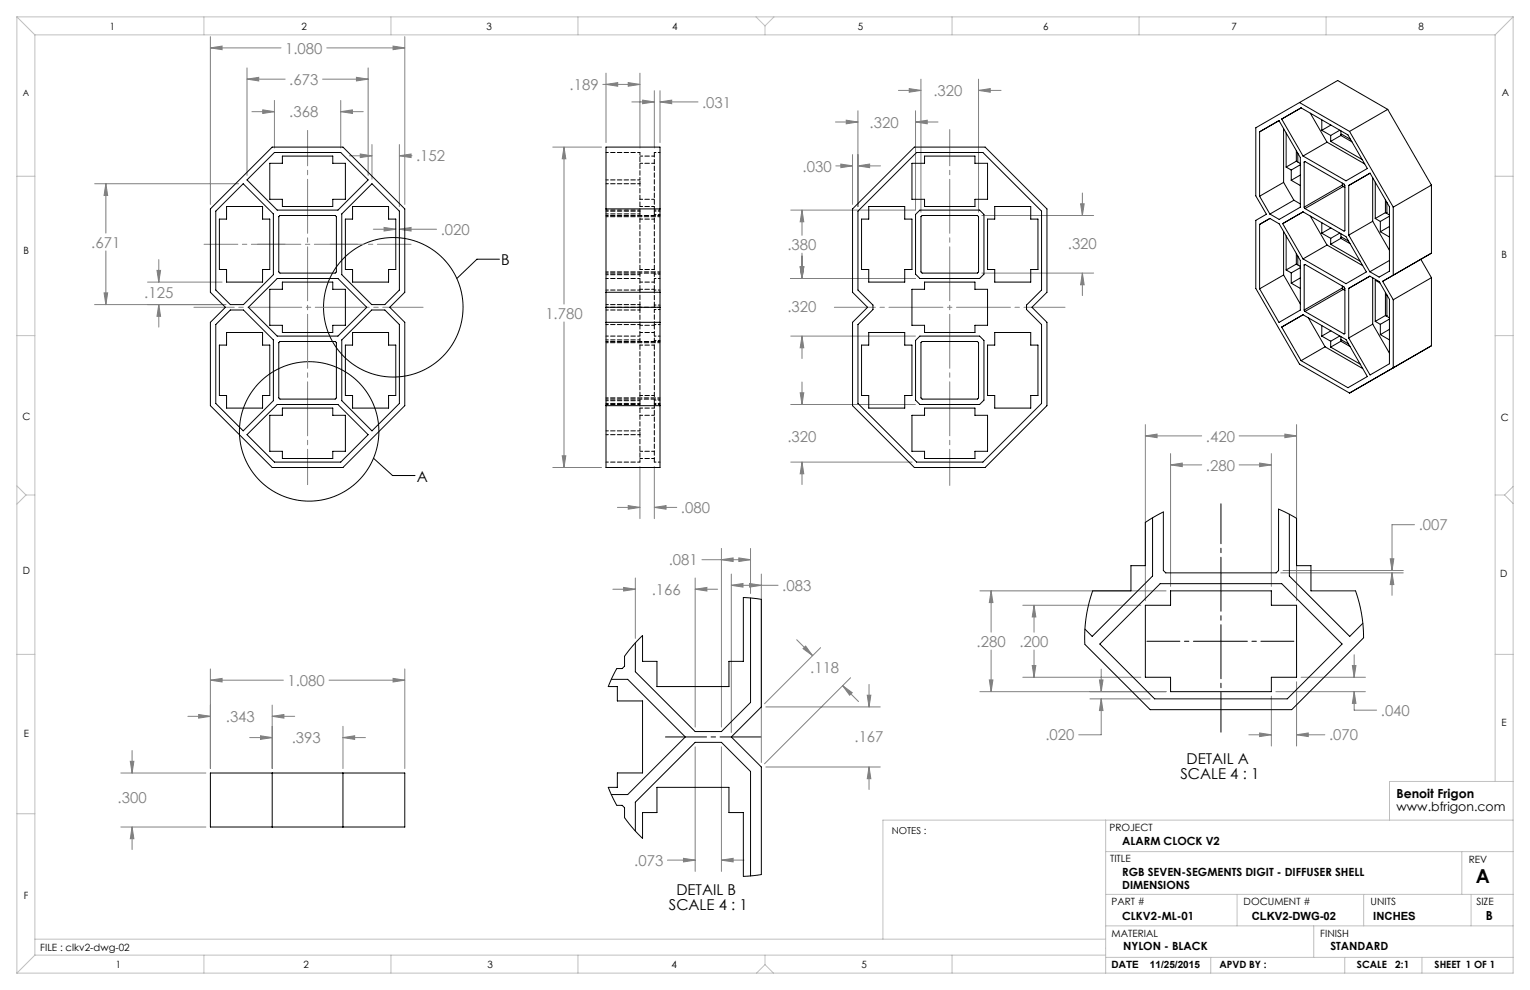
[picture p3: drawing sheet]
<svg xmlns="http://www.w3.org/2000/svg" width="432mm" height="279mm" viewBox="0 0 432 279" stroke-linecap="round" stroke-linejoin="round" font-family="sans-serif">
<g fill="none" stroke="#000" stroke-width=".28">
<path d="M141 73.2h-6.4l-5.7 5.4M105.4 129.3l5.4 4.9h6.3"/>
<circle cx="111" cy="86.7" r="19.7"/>
<circle cx="87.3" cy="121.8" r="19.7"/>
</g>
<g fill="none" stroke="#808080" stroke-width=".28">
<path d="M59.4 13.5l3.3-.5v1zM59.4 10.3v47.4M59.4 13.5h19.9M69.7 19.2v30.3M92.2 13.5h22M103.9 19.2v30.3M110.9 13l3.3 .5-3.3 .5zM114.2 10.3v47.4M69.7 22.3l3.3-.5v1zM69.7 22.3h10.8M71.1 31.5h6.4M74.1 31l3.4 .5-3.4 .5z"/>
<path d="M77.5 28.3v13.5M91 22.3h12.9M96.2 31.5l3.3-.5v1zM96.2 28.3v13.5M96.2 31.5h6.3M100.6 21.8l3.3 .5-3.3 .5zM170.1 23.8h10.5M171 23.8l3.3-.5v1zM171 20.6v19.6M177.3 23.3l3.3 .5-3.3 .5zM178.3 28.8h6.4M180.6 20.6v21.2"/>
<path d="M181.4 28.3l3.3 .5-3.3 .5zM184.7 25.6v16.2M186.3 28.8l3.3-.5v1zM186.3 25.6v14.6M186.3 28.8h10.7M235.8 34.4h6.3M238.8 33.9l3.3 .5-3.3 .5zM242.1 31.3v27M253.6 25.5h6.3M256.6 25l3.3 .5-3.3 .5zM258.4 34.4l3.3-.5v1zM258.4 31.3v28h-35.2"/>
<path d="M258.4 34.4h6.3M259.9 22.3v37.6M276.2 25.5l3.3-.5v1zM276.2 22.3v37.6M276.2 25.5h6.3M26.7 51.9h40.7M29.9 51.9l.5 3.3h-1zM29.9 51.9v13.9M98.6 44h6.4M101.7 43.5l3.3 .5-3.3 .5zM105 40.8v9.8M112.7 44l3.3-.5v1z"/>
<path d="M112.7 40.8v17.5M112.7 44h3.6M156 41.5h13.8M159.2 41.5l.5 3.3h-1zM159.2 41.5v44.3M226.3 59.3l.5 3.3h-1zM226.3 59.3v7.1M235.9 46.8h4.7M237.3 46.3l3.3 .5-3.3 .5zM240.6 43.6v14.1M242.1 46.8l3.3-.5v1zM242.1 46.8h6.4"/>
<path d="M305 57.5h1l-.5 3.3zM305.5 54.5v6.3M29.9 70.8v15.2M41.6 79.6h21.1M44.3 76.3h1l-.5 3.3zM44.8 73.3v6.3M105.3 64.7h6.4M108.4 64.2l3.3 .5-3.3 .5zM112.7 64.7l3.3-.5v1zM112.7 64.7h10.5M223.2 78.6h35.1M225.8 75.3h1l-.5 3.3z"/>
<path d="M226.3 71.4v7.2M277.1 60.8h31.5M277.1 77.1h31.5M305.5 77.1l.5 3.3h-1zM305.5 77.1v6.3M26.7 86h37M29.4 82.7h1l-.5 3.3zM44.8 86l.5 3.3h-1zM44.8 86v6.3M159.2 90.9v41M223.2 94.9h35.1M226.3 94.9l.5 3.3h-1z"/>
<path d="M226.3 94.9v6.3M223.2 114.2h35.1M225.8 110.9h1l-.5 3.3zM226.3 107.8v6.4M323.2 119.8v49.7M365.9 119.8v49.7M156 131.9h13.8M158.7 128.6h1l-.5 3.3zM180.6 131.7v14.7M184.7 131.7v14.7M223.2 130.4h34.2M226.3 130.4l.5 3.3h-1z"/>
<path d="M226.3 130.4v6.4M323.2 123l3.3-.5v1zM323.2 123h15.9M330.4 131.2l3.3-.5v1zM330.4 128v37.5M330.4 131.2h8.7M349.7 131.2h9.1M349.7 123h16.2M355.5 130.7l3.3 .5-3.3 .5zM358.8 128v37.5M362.6 122.5l3.3 .5-3.3 .5zM174.3 143.2h6.3"/>
<path d="M177.3 142.7l3.3 .5-3.3 .5zM184.7 143.2l3.3-.5v1zM184.7 143.2h6.3M198.1 158h13.7M203.6 158l3.3-.5v1zM203.6 154.8v50.4M208.5 157.5l3.3 .5-3.3 .5zM211.8 154.8v12.7M392.4 157.7h1l-.5 3.3zM399.2 148.1h-6.3v12.9M173 166.3h6.3M176 165.8l3.3 .5-3.3 .5z"/>
<path d="M179.3 163.1v17.1M196.2 166.3l3.3-.5v1zM196.2 163.1v42.1M196.2 166.3h6.3M206.4 165.2l3.3-.5v1zM206.4 162v44.7M206.4 165.2h13.2M211.6 164.7l3.3 .5-3.3 .5zM214.9 162v53.2M276.5 166.8h52.6M279.7 166.8l.5 3.3h-1zM279.7 166.8v11.6"/>
<path d="M288.7 170.8h33.3M291.8 170.8l.5 3.3h-1zM291.8 170.8v7.6M361.4 161.7h34.6M362.1 161h33.9M392.9 161.7l.5 3.3h-1zM392.9 161.7v6.3M59.4 192l3.3-.5v1zM59.4 188.8v28.1M59.4 192h20.6M76.8 199v17.9M92.9 192h21.3"/>
<path d="M110.9 191.5l3.3 .5-3.3 .5zM114.2 188.8v28.1M216.1 199.5h32.3M224.8 180.5l4.5 4.5M227.4 182.3l1.9 2.7-2.7-1.9zM231.6 182.8l-15.8 15.8M237.8 193.5l2.7 2-.7 .7zM237.8 193.5l4.5 4.5M240.1 191.3l-24.3 24.3M244.8 196.2h1l-.5 3.3zM245.3 193.2v6.3M276.5 195.2h52.6"/>
<path d="M279.2 191.9h1l-.5 3.3zM279.7 183.5v11.7M288.7 191.1h33.3M291.3 187.8h1l-.5 3.3zM291.8 183.5v7.6M307.6 197.2h17M310.3 191.9h1l-.5 3.3zM310.8 197.2l.5 3.3h-1zM310.8 197.2v10.2h-6.4M310.8 188.9v6.3M358.8 196.5v14M360.1 195.2h25.3"/>
<path d="M365.9 192.4v18.1M367.2 191.1h18.2M381.7 187.8h1l-.5 3.3zM382.2 195.2l.5 3.3h-1zM382.2 195.2v5.2h6.3M382.2 184.8v6.3M34.1 218.2h24M36.8 214.9h1l-.5 3.3zM37.3 211.8v6.4M53 202.2h6.4M56.1 201.7l3.3 .5-3.3 .5zM70.5 208.2h6.3"/>
<path d="M73.5 207.7l3.3 .5-3.3 .5zM76.8 202.2l3.3-.5v1zM76.8 202.2h6.4M96.8 208.2l3.3-.5v1zM96.8 205v11.9M96.8 208.2h6.3M196.2 210.8v35.1M203.6 210.8v35.1M216.1 216.5h32.3M245.3 216.5l.5 3.3h-1zM245.3 216.5v6.3M352.5 207.4h6.3"/>
<path d="M355.5 206.9l3.3 .5-3.3 .5zM365.9 207.4l3.3-.5v1zM365.9 207.4h8M34.1 233.4h24M37.3 233.4l.5 3.3h-1zM37.3 233.4v6.4M188.4 242.7h7.8M192.9 242.2l3.3 .5-3.3 .6zM203.6 242.7l3.3-.5v1.1zM203.6 242.7h6.4"/>
</g>
<path d="M344.6 206.6v-64.4" fill="none" stroke="#000" stroke-width=".28" stroke-dasharray="15.2 1.3 1.3 1.3" stroke-dashoffset="4"/>
<path d="M365.2 181h-41.5" fill="none" stroke="#000" stroke-width=".28" stroke-dasharray="15.2 1.3 1.3 1.3" stroke-dashoffset="5.9"/>
<path d="M214.8 208h-27" fill="none" stroke="#000" stroke-width=".28" stroke-dasharray="15.2 1.3 1.3 1.3" stroke-dashoffset="3.6"/>
<path d="M86.8 136.8v-100" fill="none" stroke="#808080" stroke-width=".28" stroke-dasharray="15.2 1.3 1.3 1.3" stroke-dashoffset="5.3"/>
<path d="M54.7 86.7h64.7" fill="none" stroke="#808080" stroke-width=".28" stroke-dasharray="15.2 1.3 1.3 1.3" stroke-dashoffset="3.9"/>
<path d="M57.6 68.9h22.9M93.2 68.9h22.8" fill="none" stroke="#808080" stroke-width=".28" stroke-dasharray="15.2 1.3 1.3 1.3" stroke-dashoffset="5.7"/>
<path d="M72.7 68.9h28.2" fill="none" stroke="#808080" stroke-width=".28" stroke-dasharray="15.2 1.3 1.3 1.3" stroke-dashoffset="3"/>
<path d="M235.5 86.7h65.1" fill="none" stroke="#808080" stroke-width=".28" stroke-dasharray="15.2 1.3 1.3 1.3" stroke-dashoffset="3.6"/>
<path d="M268 137v-100.4" fill="none" stroke="#808080" stroke-width=".28" stroke-dasharray="15.2 1.3 1.3 1.3" stroke-dashoffset="5"/>
<g fill="none" stroke="#c0c0c0" stroke-width=".28">
<path d="M4.8 4.8l5 5M4.8 4.8h422.2M4.8 4.8v269.8M9.8 9.8h412.2M9.8 9.8v259.8M57.5 4.8v5M110.3 4.8v5M163.1 4.8v5M213.4 4.8l2.5 2.5M215.9 7.3v2.5M218.4 4.8l-2.5 2.5M268.7 4.8v5"/>
<path d="M321.5 4.8v5M374.3 4.8v5M422 9.8v210.7M427 4.8l-5 5M427 4.8v269.8h-422.2M4.8 49.7h5M422 49.7h5M4.8 94.7h5M422 94.7h5M4.8 137.1l2.5 2.6M7.3 139.7l-2.5 2.6M7.3 139.7h2.5"/>
<path d="M422 139.7h2.6M424.6 139.7l2.4 2.4M427 137.3l-2.4 2.4M4.8 184.7h5M422 184.7h5M4.8 229.7h5M312 231.5v43.1M427 231.5h-177.8v33.6M427 220.5h-34.8v11M312 240.3h115M312 252.4h115M349.1 252.4v8.9"/>
<path d="M384.9 252.4v8.9M412.6 240.3v12.1M415.2 252.4v8.9M9.8 265.1h302.2M9.8 269.6l-5 5M9.8 269.6h302.2M57.5 269.6v5M110.3 269.6v5M163.1 269.6v5M215.9 272.2l-2.4 2.4M215.9 272.2l2.4 2.4M215.9 269.6v2.6"/>
<path d="M268.7 269.6v5M312 270.2h115M312 261.3h115M341.7 270.2v4.4M370.8 261.3v8.9M379.5 270.2v4.4M401.3 270.2v4.4"/>
</g>
<path d="M59.4 13.5l3.3-.5v1zM110.9 13l3.3 .5-3.3 .5zM44.8 86l.5 3.3h-1zM44.3 76.3h1l-.5 3.3zM108.4 64.2l3.3 .5-3.3 .5zM112.7 64.7l3.3-.5v1zM29.4 82.7h1l-.5 3.3zM29.9 51.9l.5 3.3h-1zM69.7 22.3l3.3-.5v1zM100.6 21.8l3.3 .5-3.3 .5zM96.2 31.5l3.3-.5v1zM74.1 31l3.4 .5-3.4 .5zM101.7 43.5l3.3 .5-3.3 .5zM112.7 44l3.3-.5v1zM56.1 201.7l3.3 .5-3.3 .5zM76.8 202.2l3.3-.5v1zM73.5 207.7l3.3 .5-3.3 .5zM96.8 208.2l3.3-.5v1zM59.4 192l3.3-.5v1zM110.9 191.5l3.3 .5-3.3 .5zM37.3 233.4l.5 3.3h-1zM36.8 214.9h1l-.5 3.3zM159.2 41.5l.5 3.3h-1zM158.7 128.6h1l-.5 3.3zM181.4 28.3l3.3 .5-3.3 .5zM186.3 28.8l3.3-.5v1zM177.3 23.3l3.3 .5-3.3 .5zM171 23.8l3.3-.5v1zM177.3 142.7l3.3 .5-3.3 .5zM184.7 143.2l3.3-.5v1zM291.3 187.8h1l-.5 3.3zM291.8 170.8l.5 3.3h-1zM279.7 166.8l.5 3.3h-1zM279.2 191.9h1l-.5 3.3zM365.9 207.4l3.3-.5v1zM355.5 206.9l3.3 .5-3.3 .5zM330.4 131.2l3.3-.5v1zM355.5 130.7l3.3 .5-3.3 .5zM323.2 123l3.3-.5v1zM362.6 122.5l3.3 .5-3.3 .5zM381.7 187.8h1l-.5 3.3zM382.2 195.2l.5 3.3h-1zM392.9 161.7l.5 3.3h-1zM392.4 157.7h1l-.5 3.3zM310.3 191.9h1l-.5 3.3zM310.8 197.2l.5 3.3h-1zM276.2 25.5l3.3-.5v1zM256.6 25l3.3 .5-3.3 .5zM305 57.5h1l-.5 3.3zM305.5 77.1l.5 3.3h-1zM225.8 75.3h1l-.5 3.3zM226.3 94.9l.5 3.3h-1zM258.4 34.4l3.3-.5v1zM238.8 33.9l3.3 .5-3.3 .5zM225.8 110.9h1l-.5 3.3zM226.3 130.4l.5 3.3h-1zM242.1 46.8l3.3-.5v1zM237.3 46.3l3.3 .5-3.3 .5zM226.3 59.3l.5 3.3h-1zM225.8 75.3h1l-.5 3.3zM237.8 193.5l2.7 2-.7 .7zM227.4 182.3l1.9 2.7-2.7-1.9zM206.4 165.2l3.3-.5v1zM211.6 164.7l3.3 .5-3.3 .5zM244.8 196.2h1l-.5 3.3zM245.3 216.5l.5 3.3h-1zM208.5 157.5l3.3 .5-3.3 .5zM203.6 158l3.3-.5v1zM196.2 166.3l3.3-.5v1zM176 165.8l3.3 .5-3.3 .5zM203.6 242.7l3.3-.5v1.1zM192.9 242.2l3.3 .5-3.3 .6z" fill="#808080"/>
<g fill="none" stroke="#000" stroke-width=".28">
<path d="M361.7 33.6l5.5-3.2 13.2 7.7 5.5 9.5-6 3.4-12.2-7zM362.3 36.3v15.2M363 37.5v9.7M366.7 28.9l-12.3 7.2v19.2l3 5.2-3 1.7v19.2l12.3 21.4 14.2 8.1M366.7 28.9l14.2 8.2M366.7 28.9l10.8-6.2 14.1 8.2M369.8 31.9l4.7 8.2M373 33.8v3M373 36.8l2.6 1.4M375.6 38.2v1.7M375.6 39.9l8.8 5.1M375.6 35.3l-2.6 1.5"/>
<path d="M378.1 36.7l-2.5 1.5M378.4 38.2l-2.8 1.7M378.4 38.2l3.2 1.8M378.4 38l.2-.1 2.5 1.4M378.4 36.9v1.3M380.9 37.1l12.3 21.4M391.6 30.9l-10.7 6.2M391.6 30.9l12.4 21.3M60.9 59.6l7.7-7.7 8.6 8.5v17.1l-8.5 8.5h-3.7l-4.1-4.1zM63.9 58.3h10.2v3.5h2v14.3h-2v3.5h-10.2v-3.5h-2v-14.3h2zM69.7 50.8l7.8-7.8h18.7l7.7 7.8-8.5 8.5h-17.2zM76.1 46.1h3.6v-2h14.2v2h3.6v10.1h-3.6v2.1h-14.2v-2.1h-3.6z"/>
<path d="M76.8 41.5h20l17.4 17.5v23.5l-4.2 4.2 4.2 4.3v23.5l-17.4 17.4h-20l-17.4-17.4v-23.5l4.2-4.3-4.2-4.2v-23.5zM99.5 58.3h10.2v3.5h2v14.3h-2v3.5h-10.2v-3.5h-2v-14.3h2zM171 41.5h15.3v90.4h-15.3zM171 59h15.3M242.1 59.6l16.6-16.6h18.7l16.5 16.6v22.3l-4.2 4.2v1.3l4.2 4.2v22.3l-16.5 16.5h-18.7l-16.6-16.5v-22.3l4.3-4.2v-1.3l-4.3-4.2zM245.2 58.3h10.1v3.5h2.1v14.3h-2.1v3.5h-10.1v-3.5h-2.1v-14.3h2.1zM257.4 46.1h3.5v-2h14.3v2h3.5v10.1h-3.5v2.1h-14.3v-2.1h-3.5zM258.1 41.5h19.9l17.5 17.5v23.5l-4.3 4.2 4.3 4.3v23.5l-17.5 17.4h-19.9l-17.5-17.4v-23.5l4.2-4.3-4.2-4.2v-23.5zM280.7 58.3h10.2v3.5h2v14.3h-2v3.5h-10.2v-3.5h-2v-14.3h2zM355.5 55.4v-18.2l5.5-3.2 6 10.5v14l-6 3.4-2.6-1.5M355.5 55.4l2.9 5M362.3 51.5l2.9 5"/>
<path d="M362.3 51.5l-6.8 3.9M363 47.2l1.4 .8M364.4 50.9l2.6 1.5M364.4 48v2.9M365.2 56.5l1.8 1.1M365.2 56.5l-6.8 3.9M365.9 45.5l1.1 .6M365.9 45.5l-2.9 1.7M365.9 42.5v3M366.3 43.2v2.5M367 49.4l-2.6 1.5M367 46.5l-2.6 1.5"/>
<path d="M368.1 58.5v-12.8l.2-.1 11 6.4 .3 .4v12.7l-.3 .1-11-6.3M368.1 58.5l.2 .4M374.5 40.1l10.6 6.2M374.5 40.1l-6.8 3.9M378.8 52.2l-10.7 6.3M378.8 51.7v.5M378.8 52.2l.3 .4M379.1 52.6l-10.8 6.3M379.1 52.6l.5 .3M387.4 50.2v12.2M388.1 51.4v10.3M391 56.4v3.6"/>
<path d="M391.4 57.1v2.9l-.2 .1M393.2 58.5v19.2l-3 1.7M404 52.2l-10.8 6.3M404 52.2v19.2M78.7 61.2l.3-.4h15.6l.3 .4v15.5l-.3 .4h-15.6l-.3-.4zM96.5 60.4l8.5-8.5 7.7 7.7v22.3l-4.1 4.1h-3.7l-8.4-8.5zM258.4 60.5l1.2-1.2h16.9l1.2 1.2v16.9l-1.2 1.2h-16.9l-1.2-1.2zM259.9 61.2l.3-.4h15.6l.4 .4v15.5l-.4 .4h-15.6l-.3-.4zM355.5 63.3l2.9-1.6 2.6 1.5 6 10.3v14l-6 3.5-5.5-9.5zM362 63.1l5.7-3.3 12.2 7 5.7 10-5.7 3.3-12.2-7zM362.3 65.3v12.3M362.3 77.6l4.7 8.2"/>
<path d="M362.3 77.6l-6.8 3.9M363 66.6v9.6M363 76.2l1.4 .8M364.4 77v2.9M364.4 79.9l2.6 1.5M365.9 71.6v2.9M365.9 74.5l1.1 .7M365.9 74.5l-2.9 1.7M366.3 72.3v2.5M367 78.4l-2.6 1.5M367 75.5l-2.6 1.5M369.8 61l4.7 8.2"/>
<path d="M373 62.9v2.9M373 65.8l2.6 1.5M374.5 69.2l-6.8 3.9M374.5 69.2l10.1 5.8M375.6 67.3v1.6M375.6 68.9l8.3 4.8M375.6 64.3l-2.6 1.5M378.1 65.8l-2.5 1.5M378.4 67.3l-2.8 1.6M378.4 66v1.3M378.4 67.3l2.6 1.5M378.4 67l.2-.1 2 1.1"/>
<path d="M380.6 66.4v-14l6.1-3.5 5.4 9.5v18.1l-2.9 1.7-2.6-1.5M380.6 66.4l6 10.3M387.4 62.4l4.7 8.2M387.4 78.4v13.1M387.4 62.4l-6.8 4M388.1 61.7l1.5 .8M389.5 79.9l-1.4-.8v11.6M389.6 62.5v2.9M389.6 65.4l2.5 1.5M390.2 79.4l3 5.2M391 60l-2.9 1.7M391 60l1.1 .7"/>
<path d="M392.1 73.5l-5.5 3.2M392.1 63.9l-2.5 1.5M392.1 61l-2.5 1.5M404 71.4l-13.8 8M404 78.4v19.2M404 71.4l-3 1.8 3 5.2M404 78.4l-10.8 6.2M60.9 91.6l4.1-4.1h3.7l8.5 8.4v17.2l-8.6 8.5-7.7-7.7zM63.9 93.8h10.2v3.6h2v14.2h-2v3.6h-10.2v-3.6h-2v-14.2h2zM70.1 86.7l8.1-8.1h17.2l8.1 8.1-8.1 8.2h-17.2zM76.1 81.6h3.6v-2h14.2v2h3.6v10.2h-3.6v2h-14.2v-2h-3.6zM78.7 96.7l.3-.3h15.6l.3 .3v15.6l-.3 .3h-15.6l-.3-.3z"/>
<path d="M99.5 93.8h10.2v3.6h2v14.2h-2v3.6h-10.2v-3.6h-2v-14.2h2zM104.9 87.5h3.7l4.1 4.1v22.3l-7.7 7.7-8.5-8.5v-17.2zM171 82.5h15.3M171 91h15.3M171 86.7h15.3M245.2 93.8h10.1v3.6h2.1v14.2h-2.1v3.6h-10.1v-3.6h-2.1v-14.2h2.1zM257.4 81.6h3.5v-2h14.3v2h3.5v10.2h-3.5v2h-14.3v-2h-3.5zM258.4 96.1l1.2-1.2h16.9l1.2 1.2v16.8l-1.2 1.3h-16.9l-1.2-1.3zM259.9 96.7l.3-.3h15.6l.4 .3v15.6l-.4 .3h-15.6l-.3-.3zM280.7 93.8h10.2v3.6h2v14.2h-2v3.6h-10.2v-3.6h-2v-14.2h2zM361.7 92.3l6-3.5 12.2 7 6 10.5-5.5 3.1-13.2-7.6zM368.1 87.5v-12.7l.2-.2 11 6.4 .3 .4v12.7l-.3 .2-11-6.4"/>
<path d="M368.1 87.5l.2 .4M369.2 89.7l4.8 8.2M373 91.9v3M373 94.9l2.6 1.4M374 97.9l10.6 6.1M374 97.9l-6.8 3.9M375.6 96.3v1.7M375.6 98l8.3 4.8M375.6 93.4l-2.6 1.5M378.1 94.8l-2.5 1.5M378.4 95v1.3M378.4 96.3l-2.8 1.7"/>
<path d="M378.4 96.3l2.6 1.5M378.4 95.8l2.2 1.3M378.8 80.7v.6M378.8 81.3l-10.7 6.2M378.8 81.3l.3 .4M379.1 81.7l-10.8 6.2M379.1 81.7l.5 .3M380.6 81.4l6-3.5 2.6 1.6 2.9 5v18.2l-5.4 3.1-6.1-10.4zM387.4 91.5l4.7 8.2M387.4 91.5l-6.8 3.9M388.1 90.7l1.5 .8M389.6 91.5v2.9"/>
<path d="M389.6 94.4l2.5 1.5M391 82.5v6.5M391 89l-2.9 1.7M391 89l1.1 .7M391.4 83.2v5.9l-.2 .1M392.1 93l-2.5 1.4M392.1 90.1l-2.5 1.4M393.2 84.6v19.2l10.8-6.2M404 97.6l-23.1 13.3M76.1 117.2h3.6v-2h14.2v2h3.6v10.2h-3.6v2h-14.2v-2h-3.6zM171 114.5h15.3M257.4 117.2h3.5v-2h14.3v2h3.5v10.2h-3.5v2h-14.3v-2h-3.5z"/>
<path d="M391.6 104.7l-10.7 6.2M69.7 122.7l8.5-8.5h17.2l8.5 8.5-7.7 7.7h-18.7zM323.2 147.4l5.1-2.9v16.5l.7 .7h31.2l.6-.7v-17.3l3.1 1.4 2 1.2v13.3h4.1v7.2h12.6l1 3.2 .7 3.4 .5 6.6-20.2 20.3h-40l-18.4-18.5-.1-.7 .1-3.8 .4-3.5 .7-3.4 1.1-3.6h10.8v-7.2h4zM325.3 146.1v16.5l-17.1 17-2-2M363.9 145.1v17.5l17 17 3.7-3.7M211.8 168.8v29.4l-8.2 8.3h-7.4l-16.9-16.9v-8.2M323.2 170.8h7.2v-4h28.4v4h7.1v20.3h-7.1v4.1h-28.4v-4.1h-7.2zM327.4 164.7h34.3l17.1 17.1-15.5 15.4h-37.4l-15.5-15.4zM172.5 191.7h4.7l16.2 16.3-16.2 16.2h-4.7M180.6 180.1l.7-.7v7.3h4.1v7.1h20.3v-7.1h4.1v-18.1l5.1 .5v30.4l-8.5 8.5 8.5 8.5v30.3l-5.1 .5v-18h-4.1v-7.1h-20.3v7.1h-4.1v7.3l-2.7-2.9-2.3-2.9v-2.8l-.7-.7h-1.5l-.7-1.3-1.7-3.8h2.5v-4.1h7.1v-20.3h-7.1v-4h-2.5l2.4-5.1h1.5l.7-.7v-2.8l2-2.6zM59.4 218.2h54.8v15.2h-54.8zM76.8 218.2v15.2"/>
<path d="M96.8 218.2v15.2M179.3 234.5v-8.1l16.9-16.9h7.4l8.2 8.2v29.5"/>
</g>
<g fill="none" stroke="#000" stroke-width=".28" stroke-dasharray="1.3 .6" stroke-dashoffset=".8">
<path d="M184.7 59.6h1.6M184.7 59.3h1.6M184.7 43h1.6M184.7 77.4h1.6M184.7 60.5h1.6M184.7 78.6h1.6M184.7 91.6h1.6M184.7 81.9h1.6M184.7 86.1h1.6M184.7 87.4h1.6M184.7 96.1h1.6M184.7 94.9h1.6"/>
<path d="M184.7 113.9h1.6M184.7 112.9h1.6M184.7 114.2h1.6M184.7 130.4h1.6"/>
</g>
<path d="M184.7 43v16.6M184.7 59.6v22.3M180.6 81.9v-22.3M184.7 91.6v22.3M180.6 113.9v-22.3M184.7 113.9v16.5" fill="none" stroke="#000" stroke-width=".28" stroke-dasharray="1.3 .6"/>
<path d="M180.6 87.5v-.8M180.6 86.7v-.7M184.7 81.9v4.2M184.7 87.4v4.2" fill="none" stroke="#000" stroke-width=".28" stroke-dasharray="1.3 .6" stroke-dashoffset=".4"/>
<g fill="none" stroke="#000" stroke-width=".28" stroke-dasharray="1.3 .6" stroke-dashoffset=".6">
<path d="M180.6 59.6v-7.7M180.6 59.6h-9.6M180.6 51.9h-9.6M180.6 50.8h-9.6M180.6 50.8v-7.8M180.6 43h-9.6M180.6 59.3h-9.6M171 76.7h15.3M171 61.2h15.3M171 77.1h15.3M171 60.8h15.3M180.6 60.4h-9.6"/>
<path d="M180.6 77.5h-9.6M180.6 78.6h-9.6M171 96.7h15.3M171 96.4h15.3M180.6 81.9h-9.6M180.6 91.6h-9.6M180.6 86h-9.6M180.6 87.5h-9.6M180.6 95.9h-9.6M180.6 94.9h-9.6M180.6 86.7h-9.6M184.7 86.1v1.3"/>
<path d="M171 112.3h15.3M171 112.6h15.3M180.6 113.9h-9.6M180.6 113.1h-9.6M180.6 114.2h-9.6M180.6 121.6v-7.7M180.6 121.6h-9.6M180.6 122.7h-9.6M180.6 130.4v-7.7M180.6 130.4h-9.6"/>
</g>
<g fill="none" stroke="#000" stroke-width=".28" stroke-dasharray="1.3 .6" stroke-dashoffset=".5">
<path d="M180.6 51.9v-1.1M184.7 58.3h-4.1M184.7 46.1h-4.1M184.7 56.2h-4.1M184.7 44.1h-4.1M184.7 61.8h-4.1M184.7 76.1h-4.1M184.7 79.6h-4.1M180.6 86v-4.1M180.6 91.6v-4.1M184.7 97.4h-4.1M184.7 93.8h-4.1"/>
<path d="M184.7 81.6h-4.1M184.7 91.8h-4.1M184.7 111.6h-4.1M184.7 115.2h-4.1M184.7 117.2h-4.1M180.6 122.7v-1.1M184.7 127.4h-4.1M184.7 129.4h-4.1"/>
</g>
<path d="M180.6 86.7h5.7" fill="none" stroke="#000" stroke-width=".28" stroke-dasharray="1.3 .6" stroke-dashoffset=".7"/>
<text font-size="5.4" x="416.5" y="249.1">A</text>
<g font-size="4.2" fill="#808080">
<text x="80.5" y="15.1">1.080</text>
<text x="81.7" y="23.9">.673</text>
<text x="160.7" y="25.4">.189</text>
<text x="263.4" y="27.1">.320</text>
<text x="81.7" y="33.1">.368</text>
<text x="198.2" y="30.4">.031</text>
<text x="245.4" y="36">.320</text>
<text x="117.5" y="45.6">.152</text>
<text x="226.5" y="48.4">.030</text>
<text x="25.8" y="69.9">.671</text>
<text x="124.4" y="66.3">.020</text>
<text x="222.2" y="70.5">.380</text>
<text x="301.4" y="70.4">.320</text>
<text x="40.7" y="84">.125</text>
<text x="153.9" y="89.9">1.780</text>
<text x="222.2" y="88.1">.320</text>
<text x="222.2" y="124.6">.320</text>
<text x="340.3" y="124.6">.420</text>
<text x="340.3" y="132.8">.280</text>
<text x="192.2" y="144.8">.080</text>
<text x="400.4" y="149.7">.007</text>
<text x="188.7" y="159.6">.081</text>
<text x="183.9" y="167.9">.166</text>
<text x="220.8" y="166.8">.083</text>
<text x="275.6" y="182.5">.280</text>
<text x="287.7" y="182.5">.200</text>
<text x="228.7" y="190.1">.118</text>
<text x="81.1" y="193.6">1.080</text>
<text x="63.7" y="203.8">.343</text>
<text x="389.7" y="202">.040</text>
<text x="82.3" y="209.8">.393</text>
<text x="241.2" y="209.4">.167</text>
<text x="295.1" y="209">.020</text>
<text x="375.1" y="209">.070</text>
<text x="33.2" y="226.6">.300</text>
<text x="179" y="244.4">.073</text>
</g>
<g font-size="4.2">
<text x="141.5" y="74.9">B</text>
<text x="117.6" y="136">A</text>
<text x="334.9" y="215.6">DETAIL A</text>
<text x="333.1" y="219.7">SCALE 4 : 1</text>
<text x="188.8" y="256.9">SCALE 4 : 1</text>
<text x="190.9" y="252.7">DETAIL B</text>
</g>
<g font-size="3.5">
<text x="394.1" y="225.3">Benoit Frigon</text>
<text x="394.1" y="228.8">www.bfrigon.com</text>
<text x="419.3" y="259.7">B</text>
</g>
<g font-size="3.2">
<text x="316.7" y="238.4">ALARM CLOCK V2</text>
<text x="316.7" y="247.3">RGB SEVEN-SEGMENTS DIGIT - DIFFUSER SHELL</text>
<text x="316.7" y="250.8">DIMENSIONS</text>
<text x="316.7" y="259.7">CLKV2-ML-01</text>
<text x="353.3" y="259.7">CLKV2-DWG-02</text>
<text x="387.6" y="259.7">INCHES</text>
<text x="317" y="268.2">NYLON - BLACK</text>
<text x="375.5" y="268.2">STANDARD</text>
</g>
<g font-size="2.8">
<text x="31" y="8.5">1</text>
<text x="85.1" y="8.5">2</text>
<text x="137.3" y="8.5">3</text>
<text x="189.7" y="8.5">4</text>
<text x="242.1" y="8.5">5</text>
<text x="294.4" y="8.5">6</text>
<text x="347.6" y="8.5">7</text>
<text x="400.3" y="8.5">8</text>
<text x="423.8" y="27.2">A</text>
<text x="6.7" y="71.8">B</text>
<text x="423.8" y="72.8">B</text>
<text x="6.4" y="118.6">C</text>
<text x="423.5" y="118.9">C</text>
<text x="6.5" y="162.1">D</text>
<text x="423.4" y="163">D</text>
<text x="6.7" y="207.9">E</text>
<text x="423.7" y="204.9">E</text>
<text x="313.1" y="234.6">PROJECT</text>
<text x="313.3" y="243.2">TITLE</text>
<text x="414.5" y="243.6">REV</text>
<text x="6.7" y="253.8">F</text>
<text x="313.7" y="255.3">PART #</text>
<text x="351" y="255.3">DOCUMENT #</text>
<text x="386.8" y="255.3">UNITS</text>
<text x="416.7" y="255.3">SIZE</text>
<text x="11.4" y="268.4">FILE : clkv2-dwg-02</text>
<text x="313.7" y="264.6">MATERIAL</text>
<text x="372.6" y="264.5">FINISH</text>
<text x="32.7" y="273.3">1</text>
<text x="85.7" y="273.3">2</text>
<text x="137.6" y="273.3">3</text>
<text x="189.6" y="273.3">4</text>
<text x="243.2" y="273.2">5</text>
<text x="313.7" y="273.3">DATE</text>
<text x="324.5" y="273.3">11/25/2015</text>
<text x="344.1" y="273.1">APVD BY :</text>
<text x="383" y="273.1">SCALE</text>
<text x="393.8" y="273.1">2:1</text>
<text x="404.9" y="273.1">SHEET 1 OF 1</text>
</g>
<text font-size="2.7" x="251.7" y="235.2">NOTES :</text>
<text font-size="2.5" x="6.4" y="27">A</text>
</svg>
